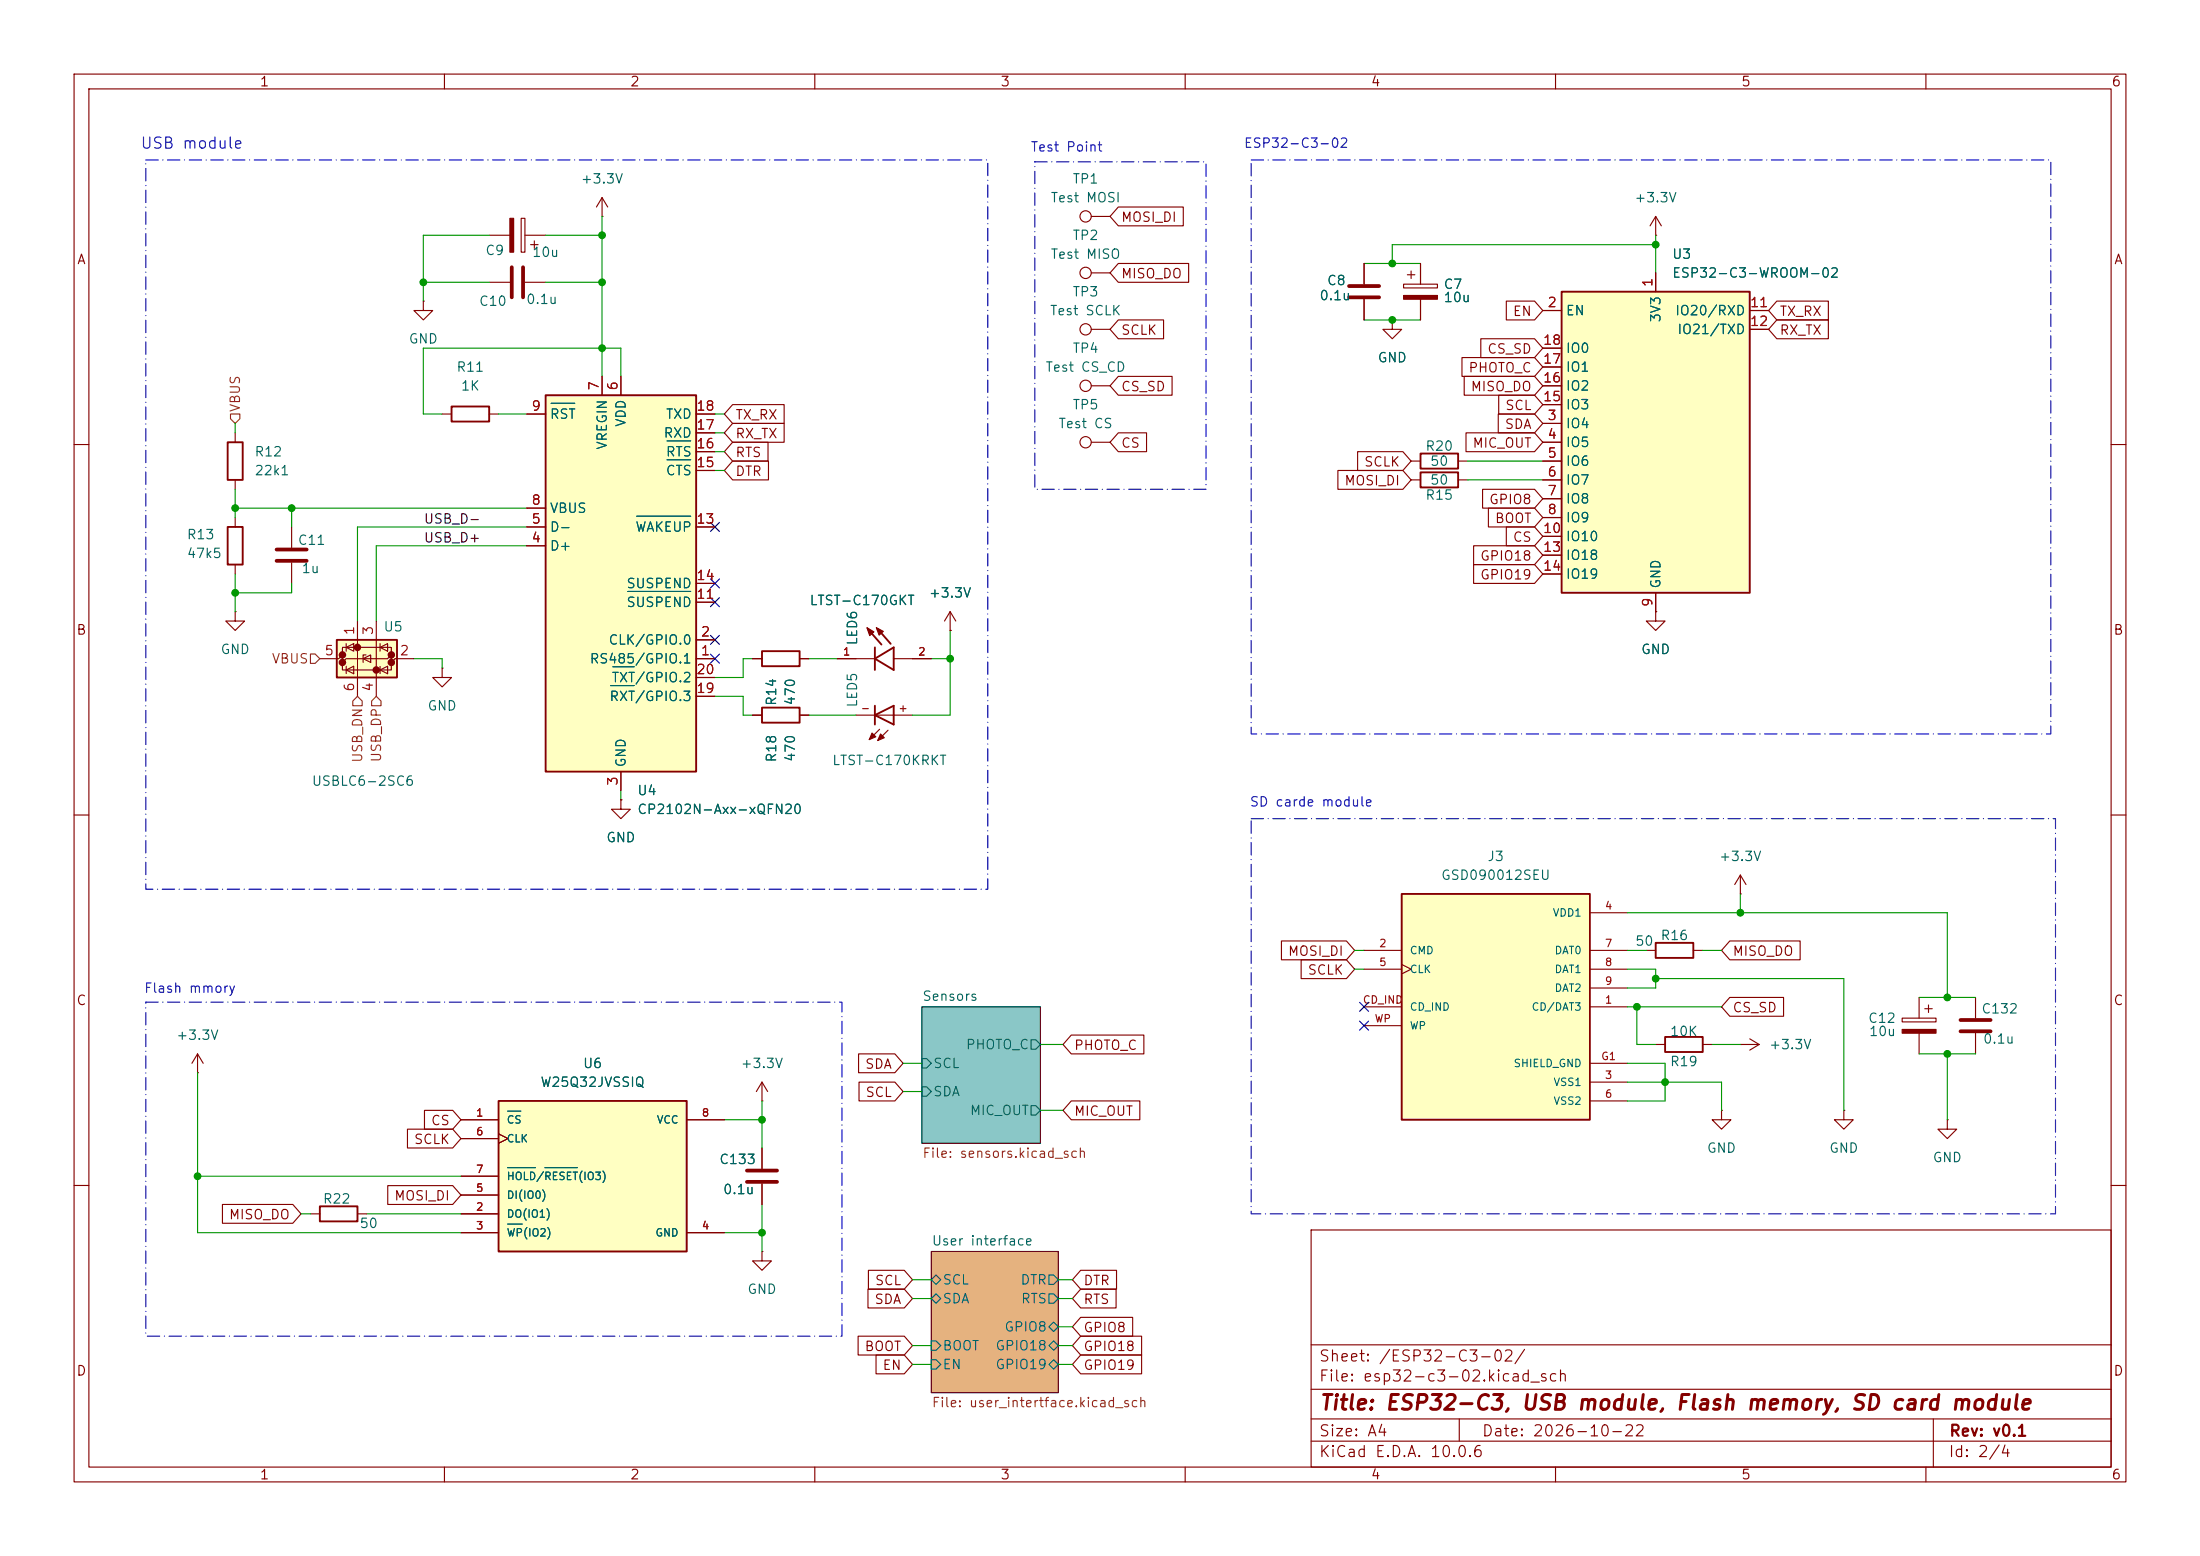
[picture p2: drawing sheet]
<svg xmlns="http://www.w3.org/2000/svg" width="297mm" height="210mm" viewBox="0 0 297 210" stroke-linecap="round" stroke-linejoin="round" font-family="sans-serif">
<g fill="none" stroke="#840000" stroke-width=".15">
<path d="M10 10h277v190h-277zM12 12h273v186h-273zM60 10v2M110 10v2M160 10v2M210 10v2M260 10v2M10 60h2M39.4 71.1v2.8M39.4 75.9v2.8M285 60h2M10 110h2"/>
<path d="M83.8 108v1.2h1.3l-1.3 1.3-1.3-1.3h1.3M83.8 108h.1M285 110h2M26.7 144.8h.1M26.7 142.2l-.8 1.3M26.7 142.2l.7 1.3M26.7 142.2v2.6M10 160h2M177 166h108v32h-108zM285 160h2M60 198v2M110 198v2"/>
<path d="M160 198v2M177 194.5h108M177 191.5h108M177 187.5h108M177 181.5h108M197 191.5v3M210 198v2M260 198v2M261 191.5v6.5"/>
</g>
<path d="M125.7 168.9h17.2v19.1h-17.2z" fill="#e5b27f" stroke="#e5b27f" stroke-width=".14"/>
<path d="M124.5 135.9h16v18.4h-16z" fill="#8ac7c7" stroke="#8ac7c7" stroke-width=".14"/>
<path d="M124.5 135.9h16v18.4h-16zM125.7 168.9h17.2v19.1h-17.2z" fill="none" stroke="#000" stroke-width=".15"/>
<g fill="none" stroke="#006464" stroke-width=".15">
<path d="M124.5 142.9h.6l.6 .6-.6 .6h-.6zM124.5 146.7h.6l.6 .6-.6 .7h-.6zM139.2 149.2h.6l.7 .7-.7 .6h-.6zM139.2 140.3h.6l.7 .7-.7 .6h-.6zM125.7 172.7l.7-.6 .6 .6-.6 .7zM125.7 175.3l.7-.7 .6 .7-.6 .6zM141.6 172.1h.6l.7 .6-.7 .7h-.6zM141.6 174.6h.6l.7 .7-.7 .6h-.6zM142.2 178.4l.7 .7-.7 .6-.6-.6zM125.7 181h.7l.6 .6-.6 .6h-.7zM125.7 183.5h.7l.6 .7-.6 .6h-.7zM141.6 181.6l.6-.6 .7 .6-.7 .6z"/>
<path d="M141.6 184.2l.6-.7 .7 .7-.7 .6z"/>
</g>
<path d="M37.3 74.2h4.1M37.3 75.7h4.1" fill="none" stroke="#840000" stroke-width=".51"/>
<path d="M45.5 86.4h8.1v5h-8.1z" fill="#ffffc2"/>
<g fill="#840000" stroke="#840000" stroke-width=".51">
<circle cx="48.3" cy="87.4" r=".25"/>
<circle cx="46.2" cy="88.4" r=".25"/>
<circle cx="52.8" cy="88.4" r=".25"/>
<circle cx="46.2" cy="89.4" r=".25"/>
<circle cx="52.8" cy="89.4" r=".25"/>
<circle cx="50.8" cy="90.4" r=".25"/>
</g>
<g fill="none" stroke="#840000" stroke-width=".15">
<path d="M147.3 59.7h2.6M43.2 88.9h2.5l.5-.5v1l.5-.5h5.6l.5-.5v1l.5-.5h2.6M46.2 88.4v-1h6.6v1M46.2 89.4v1h6.6v-1M46.7 87.4l1.1-.5v1zM46.7 90.4l1.1-.5v1zM46.7 86.9v1M46.7 89.9v1M48.3 83.8v10.2M49 88.9l1-.5v1zM49.4 88.4h-.4v1M50.8 83.8v10.2"/>
<path d="M51.3 87.4l1-.5v1zM51.3 90.4l1-.5v1zM51.3 86.9v1M51.3 89.9v1M102.9 154.9v2.8M102.9 159.8v2.8M41.9 163.8h1.3M48.3 163.8h1.2"/>
<circle cx="146.6" cy="59.7" r=".76"/>
</g>
<path d="M45.5 86.4h8.1v5h-8.1zM43.2 162.8h5.1v2h-5.1z" fill="none" stroke="#840000" stroke-width=".25"/>
<path d="M100.8 159.5h4.1M100.8 158h4.1" fill="none" stroke="#840000" stroke-width=".51"/>
<path d="M67.3 148.6h25.4v20.3h-25.4z" fill="#ffffc2"/>
<path d="M30.7 71.1h2.1v5.1h-2.1zM102.9 95.5h5v2h-5zM223.5 127.3h5.1v2h-5.1zM224.8 140h5.1v2h-5.1zM67.3 148.6h25.4v20.3h-25.4z" fill="none" stroke="#840000" stroke-width=".25"/>
<g fill="none" stroke="#840000" stroke-width=".15">
<path d="M147.3 52.1h2.6M31.7 69.9v1.2M31.7 76.2v1.3M31.7 82.6v1.2h1.3l-1.3 1.3-1.2-1.3h1.2M31.7 82.6h.1M101.6 96.5h1.3M107.9 96.5h1.3M234.9 118.1l-.7 1.3M234.9 118.1l.8 1.3M234.9 118.1v2.6M222.2 128.3h1.3M228.6 128.3h1.3"/>
<path d="M234.9 120.7h.1M266.7 134.6v2.8M266.7 139.4v2.8M62.2 151.1h5.1M62.2 153.7h5.1M62.2 158.8h5.1M67.3 153l1.3 .7-1.3 .6M92.7 151.1h5.1M223.5 141h1.3M229.9 141h1.2M262.9 151.1v1.3h1.3l-1.3 1.3-1.3-1.3h1.3M262.9 151.1h.1"/>
<path d="M62.2 163.8h5.1M62.2 166.4h5.1M62.2 161.3h5.1M92.7 166.4h5.1"/>
<circle cx="146.6" cy="52.1" r=".76"/>
</g>
<path d="M68.5 150h1.8M68.5 157.6h3.8M73.6 157.6h4.4M68.5 165.2h2" fill="none" stroke="#006464" stroke-width=".15"/>
<path d="M264.7 139.2h4M264.7 137.7h4" fill="none" stroke="#840000" stroke-width=".51"/>
<path d="M189.2 120.7h25.4v30.4h-25.4z" fill="#ffffc2"/>
<path d="M61 54.9h5v2h-5zM191.8 63.8h5v2h-5zM191.8 61.2h5v2h-5zM102.9 87.9h5v2h-5zM117.2 85l1.8 2M118.1 88.9l2.5-1.5v3zM118.1 87.4v3M118.5 84.9l1.7 2M189.2 120.7h25.4v30.4h-25.4z" fill="none" stroke="#840000" stroke-width=".25"/>
<g fill="none" stroke="#840000" stroke-width=".15">
<path d="M66 31.8h2.8M66 38.1h2.8M70.4 29.5h.5v4.5h-.5zM70.9 31.8h2.8M70.9 38.1h2.8M71.6 33h1M72.1 32.5v1M81.3 29.2h.1M81.3 26.7l-.8 1.2M81.3 26.7l.7 1.2M81.3 26.7v2.5M184.1 35.6v2.8"/>
<path d="M189.5 38.4h4.6v.5h-4.6zM190 37.1h1M190.5 36.6v1M191.8 35.6v2.8M223.5 31.8h.1M223.5 29.2l-.7 1.3M223.5 29.2l.8 1.3M223.5 29.2v2.6M59.7 55.9h1.3M66 55.9h1.3M184.1 40.4v2.8M191.8 40.4v2.8"/>
<path d="M190.5 64.8h1.3M190.5 62.2h1.3M196.8 64.8h1.3M196.8 62.2h1.3M59.7 90.2v1.2h1.3l-1.3 1.3-1.3-1.3h1.3M59.7 90.2h.1M101.6 88.9h1.3M107.9 88.9h1.3M113 88.9h5.1M120.6 88.9h5.1M128.3 85.1h.1M128.3 82.6l-.8 1.2"/>
<path d="M128.3 82.6l.7 1.2M128.3 82.6v2.5M184.1 135.9h5.1M184.1 128.3h5.1M184.1 130.8h5.1M184.1 138.4h5.1M189.2 130.2l1.3 .6-1.3 .6M214.6 135.9h5.1M214.6 128.3h5.1M214.6 123.2h5.1M214.6 130.8h5.1M214.6 133.4h5.1"/>
<path d="M214.6 146.1h5.1M214.6 148.6h5.1M214.6 143.5h5.1M234.9 141h.1M234.9 141h2.6M236.2 140.2l1.3 .8M237.5 141l-1.3 .7M102.9 168.9v1.3h1.2l-1.2 1.3-1.3-1.3h1.3M102.9 168.9h.1"/>
</g>
<g fill="#840000" stroke="#840000" stroke-width=".15">
<path d="M68.8 29.5h.5v4.5h-.5z"/>
<path d="M118.3 84.7l1 .5-.6 .5z"/>
<path d="M117 84.7l1 .6-.6 .5z"/>
<path d="M189.5 39.9h4.6v.5h-4.6z"/>
</g>
<path d="M69.1 36.1v4M70.6 36.1v4M182.1 38.6h4.1M182.1 40.1h4.1" fill="none" stroke="#840000" stroke-width=".51"/>
<path d="M210.8 39.4h25.4v40.6h-25.4z" fill="#ffffc2"/>
<path d="M210.8 39.4h25.4v40.6h-25.4zM30.7 59.7h2.1v5.1h-2.1zM118.1 95.3v2.5M118.1 96.5l2.5-1.2v2.5z" fill="none" stroke="#840000" stroke-width=".25"/>
<g fill="none" stroke="#840000" stroke-width=".15">
<path d="M147.3 29.2h2.6M147.3 36.8h2.6M223.5 36.8v2.6M31.7 58.4v1.3M57.1 40.6v1.3h1.3l-1.3 1.3-1.2-1.3h1.2M57.1 40.6h.1M147.3 44.5h2.6M188 43.2v1.3h1.2l-1.2 1.2-1.3-1.2h1.3M188 43.2h.1M208.3 41.9h2.5M208.3 57.2h2.5M208.3 59.7h2.5"/>
<path d="M208.3 54.6h2.5M208.3 52.1h2.5M208.3 49.5h2.5M208.3 47h2.5M236.2 41.9h2.6M236.2 44.5h2.6M31.7 64.8v1.2M208.3 62.2h2.5M208.3 64.8h2.5M208.3 67.3h2.5M208.3 69.9h2.5M208.3 72.4h2.5"/>
<path d="M208.3 74.9h2.5M208.3 77.5h2.5M115.6 96.5h7.6M118.7 98.4l-1.4 1.4M119.9 98.6l-1.4 1.3M223.5 82.6v1.2h1.3l-1.3 1.3-1.3-1.3h1.3M223.5 82.6h.1M223.5 80v2.6M256.8 137.4h4.6v.5h-4.6zM259.1 134.6v2.8M259.1 139.4v2.8M259.8 136.1h1.1"/>
<path d="M260.3 135.6v1.1M102.9 148.6h.1M102.9 146.1l-.8 1.2M102.9 146.1l.7 1.2M102.9 146.1v2.5M232.4 149.9v1.2h1.3l-1.3 1.3-1.3-1.3h1.3M232.4 149.9h.1M248.9 149.9v1.2h1.3l-1.3 1.3-1.3-1.3h1.3M248.9 149.9h.1"/>
<circle cx="146.6" cy="36.8" r=".76"/>
<circle cx="146.6" cy="29.2" r=".76"/>
<circle cx="146.6" cy="44.4" r=".76"/>
</g>
<g fill="#840000" stroke="#840000" stroke-width=".15">
<path d="M256.8 138.9h4.6v.5h-4.6z"/>
<path d="M117.7 98.9l.5 .5-.9 .4z"/>
<path d="M118.9 99.1l.5 .5-.9 .3z"/>
</g>
<path d="M73.7 53.3h20.3v50.8h-20.3z" fill="#ffffc2"/>
<path d="M73.7 53.3h20.3v50.8h-20.3z" fill="none" stroke="#840000" stroke-width=".25"/>
<g fill="none" stroke="#840000" stroke-width=".15">
<path d="M151 35.6h9.5v2.5h-9.5l-1.1-1.3zM151 27.9h8.7v2.6h-8.7l-1.1-1.3zM184.1 35.6v2.8M191.8 35.6v2.8M223.5 36.8v2.6M71.1 55.9h2.6M81.3 50.8v2.5M83.8 50.8v2.5M94 55.9h2.5M94 58.4h2.5M98.9 59.7h4.8v2.5h-4.8l-1.1-1.2zM98.9 57.1h7v2.6h-7l-1.1-1.3z"/>
<path d="M98.9 54.6h7v2.6h-7l-1.1-1.3zM151 43.2h6.1v2.5h-6.1l-1.1-1.2zM151 58.4h3.8v2.6h-3.8l-1.1-1.3zM151 50.8h7.2v2.5h-7.2l-1.1-1.2zM184.1 40.4v2.8M188 43.2h.1M191.8 40.4v2.8M197.4 48.3h9.8l1.1 1.2-1.1 1.3h-9.8zM197.7 50.8h9.5l1.1 1.3-1.1 1.2h-9.5zM197.9 58.4h9.3l1.1 1.3-1.1 1.3h-9.3zM199.9 45.7h7.3l1.1 1.3-1.1 1.3h-7.3zM202.3 55.9h4.9l1.1 1.3-1.1 1.2h-4.9z"/>
<path d="M202.3 53.3h4.9l1.1 1.3-1.1 1.3h-4.9zM203.4 40.6h3.8l1.1 1.3-1.1 1.3h-3.8zM208.3 41.9h2.5M208.3 57.2h2.5M208.3 59.7h2.5M208.3 54.6h2.5M208.3 52.1h2.5M208.3 49.5h2.5M208.3 47h2.5M236.2 41.9h2.6M236.2 44.5h2.6M239.9 43.2h6.9v2.5h-6.9l-1.1-1.2z"/>
<path d="M239.9 40.6h6.9v2.6h-6.9l-1.1-1.3zM71.1 73.7h2.6M71.1 71.1h2.6M71.1 68.6h2.6M94 71.1h2.5M94 78.7h2.5M94 63.5h2.5M94 61h2.5M98.9 62.2h4.8v2.6h-4.8l-1.1-1.3zM180.6 63.5h8.8l1.1 1.3-1.1 1.2h-8.8zM183.3 61h6.1l1.1 1.2-1.1 1.3h-6.1zM198.9 76.2h8.3l1.1 1.3-1.1 1.2h-8.3z"/>
<path d="M198.9 73.7h8.3l1.1 1.2-1.1 1.3h-8.3zM200.1 66h7.1l1.1 1.3-1.1 1.3h-7.1zM200.9 68.6h6.3l1.1 1.3-1.1 1.2h-6.3zM203.4 71.1h3.8l1.1 1.3-1.1 1.3h-3.8zM208.3 62.2h2.5M208.3 64.8h2.5M208.3 67.3h2.5M208.3 69.9h2.5M208.3 72.4h2.5M208.3 74.9h2.5M208.3 77.5h2.5M94 88.9h2.5"/>
<path d="M94 86.4h2.5M94 81.3h2.5M94 94h2.5M94 91.4h2.5M101.6 88.9h1.3M101.6 96.5h1.3M107.9 88.9h1.3M107.9 96.5h1.3M113 88.9h2.6M123.2 88.9h2.5M128.3 85.1h.1M223.5 82.6h.1"/>
<path d="M223.5 80v2.6M83.8 108h.1M83.8 104.1v2.6M144.6 139.7h9.8v2.5h-9.8l-1.1-1.2zM173 127h8.8l1.1 1.3-1.1 1.2h-8.8zM175.7 129.5h6.1l1.1 1.3-1.1 1.3h-6.1zM233.5 127h9.5v2.5h-9.5l-1.1-1.2zM233.5 134.6h7.3v2.6h-7.3l-1.1-1.3zM55 152.4h6.1l1.1 1.3-1.1 1.2h-6.1zM57.3 149.9h3.8l1.1 1.2-1.1 1.3h-3.8zM62.2 151.1h5.1M62.2 153.7h5.1"/>
<path d="M62.2 158.8h5.1M67.3 153l1.3 .7-1.3 .6M92.7 151.1h5.1M102.9 154.9v2.8M102.9 159.8v2.8M115.9 142.2h4.9l1.1 1.3-1.1 1.3h-4.9zM116 146h4.8l1.1 1.3-1.1 1.3h-4.8zM144.6 148.6h9.3v2.5h-9.3l-1.1-1.2zM30 162.6h9.5l1.1 1.2-1.1 1.3h-9.5zM52.3 160h8.8l1.1 1.3-1.1 1.3h-8.8zM62.2 163.8h5.1M62.2 166.4h5.1"/>
<path d="M62.2 161.3h5.1M92.7 166.4h5.1M117.2 174h4.9l1.1 1.3-1.1 1.2h-4.9zM117.2 171.4h4.9l1.1 1.3-1.1 1.3h-4.9zM145.9 174h4.8v2.5h-4.8l-1.1-1.2zM145.9 171.4h4.8v2.6h-4.8l-1.1-1.3zM145.9 177.8h7v2.5h-7l-1.1-1.2zM115.8 180.3h6.3l1.1 1.3-1.1 1.3h-6.3zM118.3 182.9h3.8l1.1 1.3-1.1 1.2h-3.8zM145.9 180.3h8.2v2.6h-8.2l-1.1-1.3zM145.9 182.9h8.2v2.5h-8.2l-1.1-1.2z"/>
</g>
<path d="M74.4 54.4h3.2M90.1 59.5h3.1M84.7 79.8h8.5M85.9 69.7h7.3M90.1 62.1h3.1M82.4 92.5h3.2M82.7 90h2.9M68.5 150h1.8M68.5 157.6h3.8M73.6 157.6h4.4M68.5 165.2h2" fill="none" stroke="#006464" stroke-width=".15"/>
<path d="M31.1 55.9h1.3v.6l-.7 .7-.6-.7zM41.9 88.3h.6l.7 .6-.7 .6h-.6zM48.3 94l.6 .6v.7h-1.3v-.7zM50.8 94l.6 .6v.7h-1.2v-.7z" fill="none" stroke="#725600" stroke-width=".15"/>
<g fill="none" stroke="#009600" stroke-width=".15">
<path d="M57.1 38.1h8.9M66 31.8h-8.9v8.8M73.7 31.8h7.6M73.7 38.1h7.6M81.3 29.2v21.6M184.1 35.6h7.7M223.5 31.8v5M223.5 33h-35.5v2.6M31.7 57.2v1.2M67.3 55.9h3.8M83.8 50.8v-3.8h-26.7v8.9h2.6M96.5 55.9h1.3"/>
<path d="M96.5 58.4h1.3M184.1 43.2h7.7M31.7 66v3.9M31.7 77.5v5.1M31.7 68.6h39.4M39.4 78.7v1.3h-7.7M39.4 68.6v2.5M71.1 71.1h-22.8v12.7M71.1 73.7h-20.3v10.1M96.5 61h1.3M96.5 63.5h1.3M198.1 64.8h10.2"/>
<path d="M198.1 62.2h10.2M55.9 88.9h3.8v1.3M96.5 94h3.8v2.5h1.3M101.6 88.9h-1.3v2.5h-3.8M109.2 96.5h6.4M109.2 88.9h3.8M125.7 88.9h2.6M128.3 85.1v11.4h-5.1M83.8 106.7v1.3M182.9 128.3h1.2M182.9 130.8h1.2M219.7 128.3h2.5"/>
<path d="M219.7 130.8h3.8v2.6h-3.8M219.7 135.9h12.7M219.7 123.2h43.2v11.4M221 135.9v5.1h2.5M223.5 132.1h25.4v17.8M229.9 128.3h2.5M234.9 120.7v2.5M259.1 134.6h7.6M26.7 144.8v21.6h35.5M26.7 158.8h35.5M97.8 151.1h5.1M102.9 148.6v6.3"/>
<path d="M121.9 143.5h2.6M121.9 147.3h2.6M140.5 141h3M140.5 149.9h3M219.7 143.5h5.1v5.1h-5.1M219.7 146.1h12.7v3.8M231.1 141h3.8M259.1 142.2h7.6M262.9 142.2v8.9M40.6 163.8h1.3M49.5 163.8h12.7M97.8 166.4h5.1"/>
<path d="M102.9 162.6v6.3M123.2 175.3h2.5M123.2 172.7h2.5M142.9 179.1h1.9M142.9 175.3h1.9M142.9 172.7h1.9M123.2 184.2h2.5M123.2 181.6h2.5M142.9 184.2h1.9M142.9 181.6h1.9"/>
</g>
<g fill="none" stroke="#000084" stroke-width=".15">
<path d="M95.9 70.5l1.2 1.2M95.9 78.1l1.2 1.2M97.1 70.5l-1.2 1.2M97.1 78.1l-1.2 1.2M95.9 88.3l1.2 1.2M95.9 85.8l1.2 1.2M95.9 80.7l1.2 1.2M97.1 88.3l-1.2 1.2M97.1 85.8l-1.2 1.2M97.1 80.7l-1.2 1.2M183.5 135.3l1.3 1.2M183.5 137.8l1.3 1.2"/>
<path d="M184.8 135.3l-1.3 1.2M184.8 137.8l-1.3 1.2"/>
</g>
<path d="M19.7 21.6h113.6v98.4h-113.6zM139.7 21.8h23.1v44.2h-23.1zM168.9 21.6h108v77.5h-108zM168.9 110.5h108.6v53.3h-108.6zM19.7 135.3h94v45h-94z" fill="none" stroke="#0000c2" stroke-width=".15" stroke-dasharray="1.7 .6 0 .6"/>
<g fill="#009600" stroke="#009600" stroke-width=".14">
<circle cx="57.1" cy="38.1" r=".46"/>
<circle cx="81.3" cy="47" r=".46"/>
<circle cx="81.3" cy="38.1" r=".46"/>
<circle cx="223.5" cy="132.1" r=".46"/>
<circle cx="262.9" cy="134.6" r=".46"/>
<circle cx="234.9" cy="123.2" r=".46"/>
<circle cx="262.9" cy="142.2" r=".46"/>
<circle cx="224.8" cy="146.1" r=".46"/>
<circle cx="26.7" cy="158.8" r=".46"/>
<circle cx="39.4" cy="68.6" r=".46"/>
<circle cx="31.7" cy="68.6" r=".46"/>
<circle cx="31.7" cy="80" r=".46"/>
<circle cx="223.5" cy="33" r=".46"/>
<circle cx="188" cy="35.6" r=".46"/>
<circle cx="188" cy="43.2" r=".46"/>
<circle cx="128.3" cy="88.9" r=".46"/>
<circle cx="81.3" cy="31.8" r=".46"/>
<circle cx="102.9" cy="166.4" r=".46"/>
<circle cx="102.9" cy="151.1" r=".46"/>
<circle cx="221" cy="135.9" r=".46"/>
</g>
<text font-size="2" fill="#840000" x="178" y="190.8">Title: ESP32-C3, USB module, Flash memory, SD card module</text>
<text font-size="1.5" fill="#0000c2" x="18.9" y="20.4">USB module</text>
<g font-size="1.5" fill="#840000">
<text x="178" y="184.1">Sheet: /ESP32-C3-02/</text>
<text x="178" y="186.8">File: esp32-c3-02.kicad_sch</text>
<text x="178" y="197">KiCad E.D.A. 10.0.6</text>
<text x="178" y="194.2">Size: A4</text>
<text x="200" y="194.2">Date: 2026-10-22</text>
<text x="263" y="197">Id: 2/4</text>
<text x="263" y="194.2">Rev: v0.1</text>
</g>
<g font-size="1.3" fill="#840000">
<text x="35" y="12">1</text>
<text x="85" y="12">2</text>
<text x="135" y="12">3</text>
<text x="185" y="12">4</text>
<text x="235" y="12">5</text>
<text x="285" y="12">6</text>
<text x="10.3" y="36">A</text>
<text x="151.3" y="30.3">MOSI_DI</text>
<text x="285.3" y="36">A</text>
<text x="151.3" y="37.9">MISO_DO</text>
<text x="151.3" y="45.5">SCLK</text>
<text x="204.1" y="43">EN</text>
<text x="240.2" y="45.5">RX_TX</text>
<text x="240.2" y="43">TX_RX</text>
<text x="151.3" y="53.1">CS_SD</text>
<text x="198.2" y="50.6">PHOTO_C</text>
<text x="198.5" y="53.1">MISO_DO</text>
<text x="200.7" y="48">CS_SD</text>
<text x="99.2" y="59.5">RX_TX</text>
<text x="99.2" y="56.9">TX_RX</text>
<text x="203.1" y="58.2">SDA</text>
<text x="203.1" y="55.7">SCL</text>
<text x="99.2" y="64.6">DTR</text>
<text x="99.2" y="62">RTS</text>
<text x="151.3" y="60.7">CS</text>
<text x="181.4" y="65.8">MOSI_DI</text>
<text x="184.1" y="63.3">SCLK</text>
<text x="198.7" y="60.7">MIC_OUT</text>
<text x="200.9" y="68.4">GPIO8</text>
<text x="201.7" y="70.9">BOOT</text>
<text x="199.7" y="76">GPIO18</text>
<text x="204.1" y="73.4">CS</text>
<text x="199.7" y="78.5">GPIO19</text>
<text x="10.2" y="86">B</text>
<text x="285.2" y="86">B</text>
<text x="173.8" y="129.3">MOSI_DI</text>
<text x="176.4" y="131.9">SCLK</text>
<text x="233.8" y="129.3">MISO_DO</text>
<text x="10.2" y="136">C</text>
<text x="233.8" y="136.9">CS_SD</text>
<text x="285.2" y="136">C</text>
<text x="144.9" y="142">PHOTO_C</text>
<text x="116.7" y="144.6">SDA</text>
<text x="116.8" y="148.4">SCL</text>
<text x="55.8" y="154.7">SCLK</text>
<text x="58.1" y="152.2">CS</text>
<text x="144.9" y="150.9">MIC_OUT</text>
<text x="30.8" y="164.9">MISO_DO</text>
<text x="53.1" y="162.3">MOSI_DI</text>
<text x="118" y="173.8">SCL</text>
<text x="146.2" y="173.8">DTR</text>
<text x="118" y="176.3">SDA</text>
<text x="146.2" y="176.3">RTS</text>
<text x="10.2" y="186">D</text>
<text x="116.6" y="182.7">BOOT</text>
<text x="119.1" y="185.2">EN</text>
<text x="146.2" y="182.7">GPIO18</text>
<text x="146.2" y="180.1">GPIO8</text>
<text x="146.2" y="185.2">GPIO19</text>
<text x="285.2" y="186">D</text>
<text x="35" y="200">1</text>
<text x="85" y="200">2</text>
<text x="135" y="200">3</text>
<text x="185" y="200">4</text>
<text x="235" y="200">5</text>
<text x="285" y="200">6</text>
</g>
<g font-size="1.3" fill="#0000c2">
<text x="139.1" y="20.8">Test Point</text>
<text x="167.8" y="20.3">ESP32-C3-02</text>
<text x="168.6" y="109.2">SD carde module</text>
<text x="19.4" y="134.3">Flash mmory</text>
</g>
<g font-size="1.3" fill="#006464">
<text x="78.3" y="25.1">+3.3V</text>
<text x="141.7" y="27.6">Test MOSI</text>
<text x="144.7" y="25.1">TP1</text>
<text x="220.6" y="27.6">+3.3V</text>
<text x="65.4" y="34.7">C9</text>
<text x="71.7" y="35">10u</text>
<text x="141.7" y="35.3">Test MISO</text>
<text x="144.7" y="32.7">TP2</text>
<text x="225.6" y="35.3">U3</text>
<text x="64.6" y="41.6">C10</text>
<text x="70.9" y="41.3">0.1u</text>
<text x="144.7" y="40.3">TP3</text>
<text x="178" y="40.8">0.1u</text>
<text x="179.1" y="38.8">C8</text>
<text x="194.8" y="39.3">C7</text>
<text x="194.8" y="41.1">10u</text>
<text x="225.6" y="37.8">ESP32-C3-WROOM-02</text>
<text x="55.1" y="46.7">GND</text>
<text x="141.7" y="42.9">Test SCLK</text>
<text x="144.7" y="48">TP4</text>
<text x="211.3" y="42.9">EN</text>
<text x="211.3" y="48">IO0</text>
<text x="224.5" y="43.6" transform="rotate(-90 224.5 43.6)">3V3</text>
<text x="226.1" y="42.9">IO20/RXD</text>
<text x="226.4" y="45.4">IO21/TXD</text>
<text x="61.5" y="50.5">R11</text>
<text x="62.1" y="53">1K</text>
<text x="141" y="50.5">Test CS_CD</text>
<text x="185.9" y="49.2">GND</text>
<text x="211.3" y="53">IO2</text>
<text x="211.3" y="50.5">IO1</text>
<text x="74.1" y="56.8">RST</text>
<text x="84.8" y="57.7" transform="rotate(-90 84.8 57.7)">VDD</text>
<text x="89.5" y="59.4">RXD</text>
<text x="89.8" y="56.8">TXD</text>
<text x="142.8" y="58.1">Test CS</text>
<text x="144.7" y="55.6">TP5</text>
<text x="211.3" y="58.1">IO4</text>
<text x="211.3" y="55.6">IO3</text>
<text x="34.3" y="61.9">R12</text>
<text x="34.3" y="64.5">22k1</text>
<text x="82.2" y="60.8" transform="rotate(-90 82.2 60.8)">VREGIN</text>
<text x="89.8" y="64.5">CTS</text>
<text x="89.8" y="61.9">RTS</text>
<text x="192.3" y="61.2">R20</text>
<text x="193" y="65.7">50</text>
<text x="193" y="63.2">50</text>
<text x="211.3" y="60.7">IO5</text>
<text x="211.3" y="63.2">IO6</text>
<text x="211.3" y="65.7">IO7</text>
<text x="74.1" y="69.5">VBUS</text>
<text x="192.3" y="67.8">R15</text>
<text x="211.3" y="68.3">IO8</text>
<text x="211.3" y="70.8">IO9</text>
<text x="25.1" y="73.1">R13</text>
<text x="25.1" y="75.6">47k5</text>
<text x="40.1" y="73.9">C11</text>
<text x="40.6" y="77.7">1u</text>
<text x="74.1" y="74.6">D+</text>
<text x="74.1" y="72.1">D-</text>
<text x="85.7" y="72.1">WAKEUP</text>
<text x="211.3" y="73.4">IO10</text>
<text x="211.3" y="75.9">IO18</text>
<text x="84.5" y="82.2">SUSPEND</text>
<text x="84.5" y="79.7">SUSPEND</text>
<text x="109.2" y="82">LTST-C170GKT</text>
<text x="125.3" y="81">+3.3V</text>
<text x="211.3" y="78.4">IO19</text>
<text x="224.5" y="79.5" transform="rotate(-90 224.5 79.5)">GND</text>
<text x="29.7" y="88.6">GND</text>
<text x="51.7" y="85.5">U5</text>
<text x="79.5" y="89.9">RS485/GPIO.1</text>
<text x="82.1" y="87.3">CLK/GPIO.0</text>
<text x="116" y="87.2" transform="rotate(-90 116 87.2)">LED6</text>
<text x="221.5" y="88.6">GND</text>
<text x="82.2" y="94.9">RXT/GPIO.3</text>
<text x="82.5" y="92.4">TXT/GPIO.2</text>
<text x="105.1" y="95.4" transform="rotate(-90 105.1 95.4)">R14</text>
<text x="107.6" y="95.3" transform="rotate(-90 107.6 95.3)">470</text>
<text x="116" y="95.6" transform="rotate(-90 116 95.6)">LED5</text>
<text x="57.6" y="96.2">GND</text>
<text x="42" y="106.4">USBLC6-2SC6</text>
<text x="84.8" y="103.7" transform="rotate(-90 84.8 103.7)">GND</text>
<text x="85.9" y="107.6">U4</text>
<text x="105.1" y="103" transform="rotate(-90 105.1 103)">R18</text>
<text x="107.6" y="102.9" transform="rotate(-90 107.6 102.9)">470</text>
<text x="112.3" y="103.6">LTST-C170KRKT</text>
<text x="81.8" y="114">GND</text>
<text x="85.9" y="110.2">CP2102N-Axx-xQFN20</text>
<text x="194.5" y="119.1">GSD090012SEU</text>
<text x="200.7" y="116.5">J3</text>
<text x="232" y="116.5">+3.3V</text>
<text x="220.7" y="128">50</text>
<text x="224.1" y="127.2">R16</text>
<text x="124.4" y="135.4">Sensors</text>
<text x="267.4" y="137.1">C132</text>
<text x="23.7" y="140.7">+3.3V</text>
<text x="130.3" y="141.9">PHOTO_C</text>
<text x="225.4" y="140.2">10K</text>
<text x="238.7" y="141.9">+3.3V</text>
<text x="252.1" y="138.4">C12</text>
<text x="252.2" y="140.2">10u</text>
<text x="267.6" y="141.2">0.1u</text>
<text x="72.9" y="147">W25Q32JVSSIQ</text>
<text x="78.6" y="144.5">U6</text>
<text x="99.9" y="144.5">+3.3V</text>
<text x="125.9" y="144.5">SCL</text>
<text x="125.9" y="148.3">SDA</text>
<text x="225.4" y="144.2">R19</text>
<text x="130.9" y="150.8">MIC_OUT</text>
<text x="230.3" y="155.9">GND</text>
<text x="246.9" y="155.9">GND</text>
<text x="97" y="157.4">C133</text>
<text x="97.5" y="161.5">0.1u</text>
<text x="260.8" y="157.2">GND</text>
<text x="43.5" y="162.8">R22</text>
<text x="48.4" y="166.1">50</text>
<text x="125.7" y="168.4">User interface</text>
<text x="127.2" y="173.7">SCL</text>
<text x="137.7" y="173.7">DTR</text>
<text x="100.8" y="175">GND</text>
<text x="127.2" y="176.2">SDA</text>
<text x="137.7" y="176.2">RTS</text>
<text x="127.2" y="182.6">BOOT</text>
<text x="127.2" y="185.1">EN</text>
<text x="134.3" y="182.6">GPIO18</text>
<text x="134.3" y="185.1">GPIO19</text>
<text x="135.5" y="180">GPIO8</text>
</g>
<g font-size="1.3" fill="#a90000">
<text x="208.8" y="41.8">2</text>
<text x="223.4" y="38.8" transform="rotate(-90 223.4 38.8)">1</text>
<text x="236.2" y="41.8">11</text>
<text x="208.2" y="46.9">18</text>
<text x="236.2" y="44.3">12</text>
<text x="81.1" y="52.8" transform="rotate(-90 81.1 52.8)">7</text>
<text x="83.7" y="52.8" transform="rotate(-90 83.7 52.8)">6</text>
<text x="208.2" y="51.9">16</text>
<text x="208.2" y="49.4">17</text>
<text x="71.7" y="55.7">9</text>
<text x="93.9" y="58.3">17</text>
<text x="93.9" y="55.7">18</text>
<text x="208.2" y="54.5">15</text>
<text x="208.8" y="57">3</text>
<text x="208.8" y="59.6">4</text>
<text x="93.9" y="63.4">15</text>
<text x="93.9" y="60.8">16</text>
<text x="208.8" y="62.1">5</text>
<text x="208.8" y="64.6">6</text>
<text x="71.7" y="71">5</text>
<text x="71.7" y="68.4">8</text>
<text x="93.9" y="71">13</text>
<text x="208.8" y="67.2">7</text>
<text x="208.8" y="69.7">8</text>
<text x="71.7" y="73.5">4</text>
<text x="208.2" y="72.3">10</text>
<text x="208.2" y="74.8">13</text>
<text x="208.2" y="77.3">14</text>
<text x="93.9" y="81.1">11</text>
<text x="93.9" y="78.6">14</text>
<text x="223.4" y="82" transform="rotate(-90 223.4 82)">9</text>
<text x="43.7" y="88.8">5</text>
<text x="48.1" y="85.8" transform="rotate(-90 48.1 85.8)">1</text>
<text x="50.7" y="85.8" transform="rotate(-90 50.7 85.8)">3</text>
<text x="53.9" y="88.8">2</text>
<text x="94.5" y="88.8">1</text>
<text x="94.5" y="86.2">2</text>
<text x="48.1" y="93.4" transform="rotate(-90 48.1 93.4)">6</text>
<text x="50.7" y="93.4" transform="rotate(-90 50.7 93.4)">4</text>
<text x="93.9" y="93.8">19</text>
<text x="93.9" y="91.3">20</text>
<text x="83.7" y="106.1" transform="rotate(-90 83.7 106.1)">3</text>
</g>
<g font-size="1.3" fill="#725600">
<text x="32.7" y="55.7" transform="rotate(-90 32.7 55.7)">VBUS</text>
<text x="36.6" y="89.9">VBUS</text>
<text x="49.2" y="103" transform="rotate(-90 49.2 103)">USB_DN</text>
<text x="51.8" y="103" transform="rotate(-90 51.8 103)">USB_DP</text>
<text x="124.4" y="156.6">File: sensors.kicad_sch</text>
<text x="125.7" y="190.3">File: user_intertface.kicad_sch</text>
</g>
<g font-size="1.3" fill="#0f0f0f">
<text x="57.1" y="71">USB_D-</text>
<text x="57.1" y="73.5">USB_D+</text>
</g>
<g font-size="1" fill="#a90000">
<text x="113.7" y="88.7">1</text>
<text x="123.9" y="88.7">2</text>
<text x="116.1" y="96.3">-</text>
<text x="121.2" y="96.3">+</text>
<text x="216.6" y="123">4</text>
<text x="186.1" y="128.1">2</text>
<text x="186.1" y="130.6">5</text>
<text x="216.6" y="128.1">7</text>
<text x="216.6" y="130.6">8</text>
<text x="183.9" y="135.7">CD_IND</text>
<text x="216.6" y="135.7">1</text>
<text x="216.6" y="133.2">9</text>
<text x="185.5" y="138.2">WP</text>
<text x="216.1" y="143.3">G1</text>
<text x="216.6" y="145.9">3</text>
<text x="216.6" y="148.4">6</text>
<text x="64.2" y="150.9">1</text>
<text x="64.2" y="153.5">6</text>
<text x="94.7" y="150.9">8</text>
<text x="64.2" y="161.1">5</text>
<text x="64.2" y="158.6">7</text>
<text x="64.2" y="163.6">2</text>
<text x="64.2" y="166.2">3</text>
<text x="94.7" y="166.2">4</text>
</g>
<g font-size="1" fill="#006464">
<text x="209.5" y="124">VDD1</text>
<text x="190.2" y="129">CMD</text>
<text x="190.2" y="131.6">CLK</text>
<text x="209.8" y="129">DAT0</text>
<text x="209.8" y="131.6">DAT1</text>
<text x="190.2" y="136.7">CD_IND</text>
<text x="206.7" y="136.7">CD/DAT3</text>
<text x="209.8" y="134.1">DAT2</text>
<text x="190.2" y="139.2">WP</text>
<text x="204.3" y="144.3">SHIELD_GND</text>
<text x="209.6" y="146.8">VSS1</text>
<text x="209.6" y="149.4">VSS2</text>
<text x="68.3" y="151.9">CS</text>
<text x="68.3" y="154.4">CLK</text>
<text x="88.6" y="151.9">VCC</text>
<text x="68.3" y="159.5">HOLD/RESET(IO3)</text>
<text x="68.3" y="164.6">DO(IO1)</text>
<text x="68.3" y="167.1">WP(IO2)</text>
<text x="68.3" y="162.1">DI(IO0)</text>
<text x="88.4" y="167.1">GND</text>
</g>
</svg>
